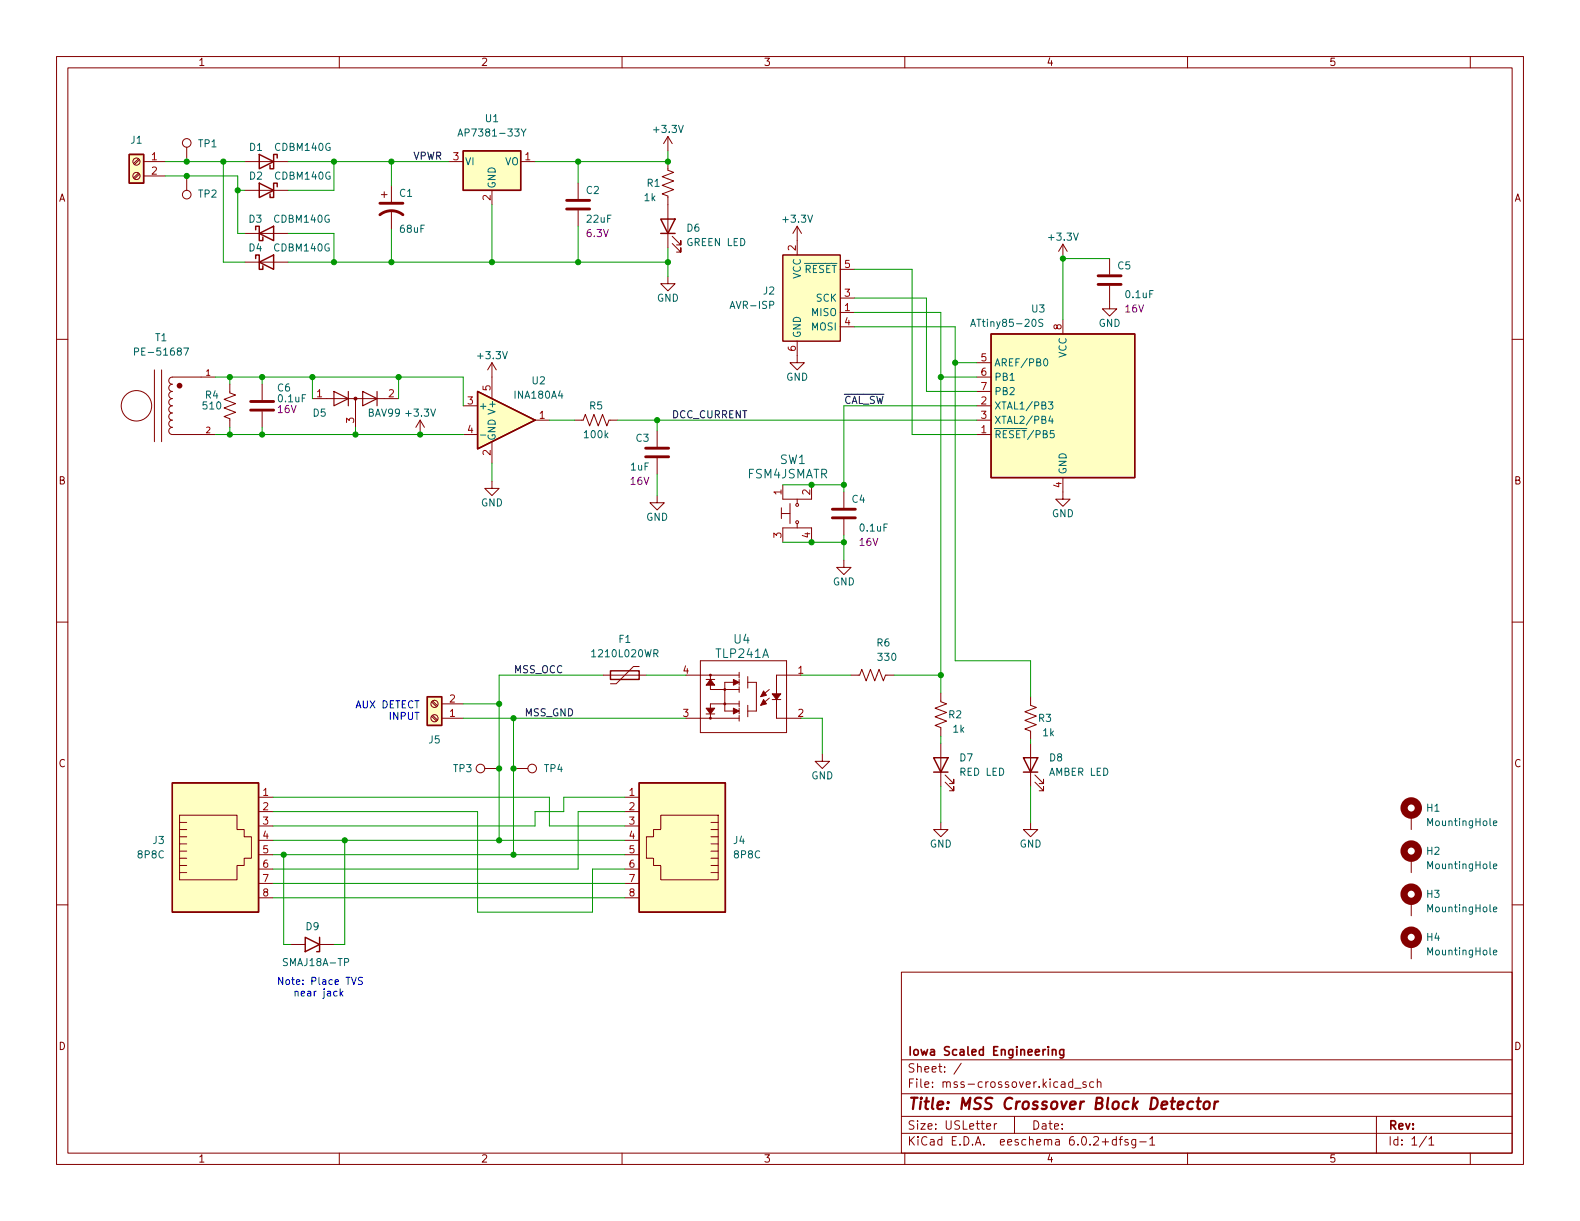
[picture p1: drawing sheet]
<svg xmlns="http://www.w3.org/2000/svg" width="279mm" height="216mm" viewBox="0 0 279 216" stroke-linecap="round" stroke-linejoin="round" font-family="sans-serif">
<g fill="none" stroke="#840000" stroke-width=".18">
<path d="M10 10h259.4v195.9h-259.4zM12 12h255.4v191.9h-255.4zM60 10v2M110 10v2M160 10v2M210 10v2M260 10v2M24.5 30.6l-.9 .8M24.5 28.1l-.9 .8M24.7 30.8l-.9 .8M24.7 28.2l-.9 .9M25.4 28.6h3.8"/>
<path d="M25.4 31.1h3.8M33 26v2.6M33 31.1v2.6M43.3 28.6h7.6M43.3 33.7h7.6M67.4 34.4h1.1M67.9 33.9v1M69.2 32.9v2.8M69.2 37.2v3.3M79.4 28.6h2.5M87 33.7v2.5M92.1 28.6h2.5"/>
<path d="M102.2 32.4v2.8M102.2 37.2v2.8M118.1 28.6v1.5l1 .4-2 .7 2 .8-2 .8 2 .7-2 .8 1 .4v9.1M118.1 24.1v2.6M118.1 24.1l-.8 1.3M118.1 24.1l.8 1.3M10 60h2M43.3 41.3h7.6M43.3 46.4h7.6M118.1 48.9v1.3h1.3l-1.3 1.2-1.3-1.2h1.3M118.9 43.1l1.5 1.5v-.8v.8h-.8M118.9 41.8l1.5 1.5v-.8v.8h-.8"/>
<path d="M138.4 45.1h10.2v15.2h-10.2zM141 40l-.8 1.3M141 40v5.1M141 40l.7 1.3M148.6 55.2h2.5M148.6 52.7h2.5M148.6 57.8h2.5M148.6 47.6h2.5M188 43.2v2.5M188 56.5v2.6M188 43.2l-.8 1.3M188 43.2l.7 1.3"/>
<path d="M196.2 50.5v4.1h1.3l-1.3 1.3-1.3-1.3h1.3M196.2 45.7v2.8M267.4 60h2M27.3 65.4v12.7M28.6 65.4v12.7M38.1 66.7h-7.6a.64 .64 0 0 0-.7 .6 .64 .64 0 0 0 .7 .6 .64 .64 0 0 0-.7 .7 .64 .64 0 0 0 .7 .6 .64 .64 0 0 0-.7 .7 .64 .64 0 0 0 .7 .6 .64 .64 0 0 0-.7 .6 .64 .64 0 0 0 .7 .7 .64 .64 0 0 0-.7 .6 .64 .64 0 0 0 .7 .6 .64 .64 0 0 0-.7 .7 .64 .64 0 0 0 .7 .6 .64 .64 0 0 0-.7 .6 .64 .64 0 0 0 .7 .7 .64 .64 0 0 0-.7 .6 .64 .64 0 0 0 .7 .6h7.6M40.6 67.9v1.6l1.1 .4-2.1 .7 2.1 .8-2.1 .7 2.1 .8-2.1 .8 1 .3v1.6M46.4 67.9v2.8M46.4 72.8v2.8M55.2 70.5h15.3M62.9 70.5v5.1M74.3 74.3l-.8 1.3"/>
<path d="M74.3 74.3v2.5M74.3 74.3l.8 1.3M81.9 76.8h2.6M81.9 71.8h2.6M87 64.1v6.4M87 78.1v3.8M87 64.1l-.8 1.3M87 64.1l.8 1.3M94.6 74.3h2.6M101.6 74.3h1.5l.4-1 .8 2 .7-2 .8 2 .8-2 .7 2 .4-1h1.5M116.2 76.2v2.8M141 60.3v3.8h1.2l-1.2 1.3-1.3-1.3h1.3"/>
<path d="M172.7 76.8h2.6M172.7 71.8h2.6M172.7 74.3h2.6M172.7 64.1h2.6M172.7 66.7h2.6M172.7 69.2h2.6M87 85.1v1.3h1.3l-1.3 1.2-1.3-1.2h1.3M116.2 87.6v1.3h-1.3l1.3 1.3 1.3-1.3h-1.3M116.2 81v2.8M138.2 89.8v1.9M138.2 90.8h1.5M138.4 85.7v2.6h5.1v-2.6"/>
<path d="M138.4 95.9v-2.6h5.1v2.6M139.7 89v3.6M141 88.3v.7M141 92.6v.7M149.2 99.1v1.2h1.3l-1.3 1.3-1.2-1.3h1.2M149.2 87v2.8M149.2 91.8v2.8M188 84.5v3.8h1.2l-1.2 1.2-1.3-1.2h1.3M10 110h2M106.7 119.4h7.6M113 117.9h-1l-3 3h-1.1M121.3 119.4h9.4"/>
<path d="M123.9 116.8h15.2v12.7h-15.2zM125.6 119.4v.7M130.7 118.9v1M132.2 119.6v2.1M141.6 119.4h-4.3v3.3M150.5 119.4h1.5l.4-1 .8 2 .7-2 .8 2 .7-2 .8 2 .4-1h1.5M267.4 110h2M76.3 124.1l.9 .9M76.3 126.7l.9 .8M76.5 124l.9 .8M76.5 126.5l.9 .8M78.1 127h3.8"/>
<path d="M78.1 124.5h3.8M85.7 135.9h2.6M90.8 135.9h2.5M121.3 127h9.4M124.9 126.2h1.5M124.9 120.1h1.5M125.6 121.2v.7h5.1M125.6 126.2v.8M129.7 120.7h-1.5v5h1.5M130.7 120.1v1.1M130.7 121.4v1M130.7 124v1"/>
<path d="M130.7 125.2v1M130.7 126.5v1M130.7 124.5h-5.1v.7M132.2 120.7h1.6v5h-1.6M132.2 124.7v2M136 123.4l-1.5 1.3M136 121.9l-1.5 1.3M136.6 123.7h1.5M137.3 123.7v3.3h4.3M145.4 133.4v1.2h1.3l-1.3 1.3-1.3-1.3h1.3M166.4 122.6v1.5l1 .4-2 .7 2 .8-2 .7 2 .8-2 .8 1 .4v1.5M166.4 131.4v7.7"/>
<path d="M167.1 138.3l1.6 1.5v-.7v.7h-.8M167.1 137l1.6 1.6v-.8v.8h-.8M182.2 123.2v1.5l1.1 .4-2.1 .8 2.1 .7-2.1 .8 2.1 .7-2.1 .8 1 .4v1.5M182.2 131.4v7.7M183 138.3l1.5 1.5v-.7v.7h-.7M183 137l1.5 1.6v-.8v.8h-.7M10 160h2M31.7 145.4h1.3M31.7 146.7h1.3M31.7 148h1.3M31.7 149.2h1.3M31.7 150.5h1.3"/>
<path d="M31.7 151.8h1.3M31.7 144.1h10.2v2.6h1.3v1.3h1.2v3.8h-1.2v1.2h-1.3v2.6h-10.2zM31.7 153h1.3M31.7 154.3h1.3M45.7 141h2.6M45.7 143.5h2.6M45.7 146.1h2.6M45.7 148.6h2.6M45.7 151.1h2.6M45.7 153.7h2.6M45.7 156.2h2.6M45.7 158.8h2.6"/>
<path d="M110.5 141h2.5M110.5 143.5h2.5M110.5 146.1h2.5M110.5 148.6h2.5M110.5 151.1h2.5M110.5 153.7h2.5M110.5 156.2h2.5M110.5 158.8h2.5M116.8 144.1h10.2v11.5h-10.2v-2.6h-1.2v-1.2h-1.3v-3.8h1.3v-1.3h1.2zM125.7 145.4h1.3M125.7 146.7h1.3M125.7 148h1.3"/>
<path d="M125.7 149.2h1.3M125.7 150.5h1.3M125.7 151.8h1.3M125.7 153h1.3M125.7 154.3h1.3M166.4 145.4v1.3h1.2l-1.2 1.3-1.3-1.3h1.3M182.2 145.4v1.3h1.3l-1.3 1.3-1.2-1.3h1.2M249.6 144.1v2.6M249.6 151.8v2.5M249.6 159.4v2.5M267.4 160h2M51.4 167h2.6"/>
<path d="M56.5 167h2.6M159.4 171.9h108v32h-108zM249.6 167v2.5M159.4 197.4h108M159.4 193.4h108M159.4 187.4h108M170 188l-1.3 1.9M174.5 199.2l.7-.2-.1-.3h-.4l-.2 .2v.7h.6M175.8 198.7v1M176.3 198.7h-.3l-.2 .3M179.4 197.4v3M189.7 191.4l-.4-.1-.3 .3v.4l.1 .2h.6"/>
<path d="M189.7 190.8v1.5M190 192.4h1.2M192 191.4l-.3-.1-.2 .2v.2l.5 .2v.3h-.5M193.4 191.4l-.4-.1-.3 .3v.4l.1 .2h.6M194 191.4l.3-.1 .3 .1 .1 .9M194 190.8v1.5M243.4 197.4v6.5M60 203.9v2M110 203.9v2M159.4 200.4h108M160 203.9v2M197.4 201.5h-.4l-.3 .3v.4l.1 .2h.6"/>
<path d="M197.4 201v1.5M197.9 201.5h.6M198.5 201l-.4 .2v1.3M199.5 201.5h-.4l-.2 .2 .1 .2 .5 .1v.4h-.6M200.8 201.5v1.2l-.3 .3-.3-.1M200.8 201.5h-.4l-.3 .3v.4l.2 .2h.5M201.5 201.9h1.2M203.3 201.4l.5-.4v1.5M203.3 202.5h.9M210 203.9v2M252.3 200.9l-1.3 1.9M252.7 201.4l.4-.4v1.5"/>
<path d="M252.7 202.5h.8M260 203.9v2"/>
<circle cx="24.1" cy="31.1" r=".63"/>
<circle cx="24.1" cy="28.6" r=".63"/>
<circle cx="33" cy="34.4" r=".76"/>
<circle cx="33" cy="25.3" r=".76"/>
<circle cx="24.1" cy="71.8" r="2.69"/>
<circle cx="141" cy="92.3" r=".25"/>
<circle cx="141" cy="89.3" r=".25"/>
<circle cx="76.8" cy="124.5" r=".63"/>
<circle cx="76.8" cy="127" r=".63"/>
<circle cx="85" cy="135.9" r=".76"/>
<circle cx="94.1" cy="135.9" r=".76"/>
</g>
<path d="M211 194.9a.66 .66 0 0 0-1 .3v.5l.1 .3 .2 .1 .6-.1M211.6 194.8h.8M212 194.1l-.2 1.7v.2l.4 .1M213 195a.52 .52 0 0 1 .5-.2 .52 .52 0 0 1 .4 .4v.5a.55 .55 0 0 1-.6 .4 .55 .55 0 0 1-.5-.4zM214.8 194.8l-.1 1.3M215.4 194.8l-.4 .1-.2 .3" fill="none" stroke="#840000" stroke-width=".4"/>
<path d="M186.1 185.7l.2-.1 .4 .1v.9M186.1 185.6v1M188.1 185.6v1.2l-.3 .3-.3-.1M188.1 185.7l-.4-.1-.3 .3v.4l.1 .2h.6" fill="none" stroke="#840000" stroke-width=".3"/>
<g fill="#840000" stroke="#840000" stroke-width=".18">
<path d="M136.6 122.7h1.5l-.8 1z"/>
<path d="M135 123.7l.5 .8-1 .2z"/>
<path d="M135 122.2l.5 .7-1 .3z"/>
<path d="M129.7 125.2l1 .5-1 .5z"/>
<path d="M129.7 120.1l1 .6-1 .5z"/>
<path d="M124.9 125.2h1.5l-.8 1z"/>
<path d="M125.6 120.1l.8 1.1h-1.5z"/>
<circle cx="62.9" cy="70.5" r=".25"/>
</g>
<g fill="none" stroke="#840000" stroke-width=".25">
<path d="M22.9 27.3h2.5v5.1h-2.5zM45.8 27.3l2.6 1.3-2.6 1.2zM45.8 32.4l2.6 1.3-2.6 1.2zM49 27.9v-.6h-.6v2.5h-.6v-.6M49 33v-.6h-.6v2.5h-.6v-.6M81.9 26.7h10.2v7h-10.2zM116.8 38.7h2.6l-1.3 2.6zM45.2 40.6v-.6h.6v2.5h.7v-.6M45.2 45.7v-.6h.6v2.5h.7v-.6M45.8 41.3l2.6-1.3v2.5zM45.8 46.4l2.6-1.3v2.5zM116.8 41.3h2.6"/>
<path d="M175.3 59.1h25.4v25.4h-25.4zM84.5 69.2l10.1 5.1-10.1 5.1zM107.9 118.6h5.1v1.5h-5.1zM30.5 138.4h15.2v22.9h-15.2zM75.6 123.2h2.5v5.1h-2.5zM113 138.4h15.3v22.9h-15.3zM165.1 134h2.5l-1.2 2.5zM165.1 136.5h2.5M181 134h2.5l-1.3 2.5zM181 136.5h2.5M54 165.7l2.5 1.3-2.5 1.3zM56.5 165.7v2.6h-.5"/>
<circle cx="125.6" cy="119.4" r=".13"/>
<circle cx="125.6" cy="127" r=".13"/>
<circle cx="128.2" cy="124.5" r=".13"/>
<circle cx="128.2" cy="121.9" r=".13"/>
</g>
<g fill="none" stroke="#840000" stroke-width="1.3">
<circle cx="249.6" cy="150.5" r="1.27"/>
<circle cx="249.6" cy="142.9" r="1.27"/>
<circle cx="249.6" cy="158.1" r="1.27"/>
<circle cx="249.6" cy="165.7" r="1.27"/>
</g>
<g fill="none" stroke="#006464" stroke-width=".18">
<path d="M81 24.1l.4-1.3 .4 1.3M81.1 23.7h.6M92.2 22.8l.4 .7 .4-.7M92.6 23.5v.6M171.7 57.7l.4-1.2 .4 1.2M171.8 57.4h.6M184.4 56.5h-.5l-.2 .1v.3l.6 .3 .1 .3-.2 .2h-.5M23.8 62.2l.6-.1 .1-.1v-.3l-.7-.2v1.3M32.5 61.5h.8l-.5 1.3M85 76.9h.9M184.7 63.5l.2-.1a.68 .68 0 0 1 .4 .7 .68 .68 0 0 1-.4 .6 .84 .84 0 0 1-.2-1.2zM185.4 71.1h.8l-.4 .4 .3 .2v.5l-.2 .1-.5-.1"/>
<path d="M185.8 73.5l-.3 .9h.7M186.1 74v.9M264.1 153.2l.6-.1-.1-.3h-.3l-.2 .1v.6h.5M264.1 145.6l.6-.2-.1-.2-.3-.1-.2 .2v.6h.5M60.9 170.1h.6l.2-.2-.1-.3-.7-.1v1.3M264.1 168.4l.6-.1-.1-.2-.3-.1-.2 .2v.6h.5M264.1 160.8l.6-.1-.1-.3h-.3l-.2 .2v.6h.5"/>
</g>
<g fill="none" stroke="#840000" stroke-width=".51">
<path d="M67.2 38a3.3 3.3 0 0 1 4 0M67.2 35.9h4M100.2 37h4.1M100.2 35.4h4.1M194.2 50.3h4M194.2 48.8h4M44.3 72.5h4.1M44.3 71h4.1M114.2 79.2h4M114.2 80.8h4M147.2 91.6h4.1M147.2 90h4.1"/>
<circle cx="31.7" cy="68.2" r=".25"/>
</g>
<g fill="#ffffc2" stroke="#ffffc2" stroke-width=".18">
<path d="M175.3 59.1h25.4v25.4h-25.4z"/>
<path d="M113 138.4h15.3v22.9h-15.3z"/>
<path d="M138.4 45.1h10.2v15.2h-10.2z"/>
<path d="M75.6 123.2h2.5v5.1h-2.5z"/>
<path d="M84.5 69.2l10.1 5.1-10.1 5.1z"/>
<path d="M30.5 138.4h15.2v22.9h-15.2z"/>
<path d="M22.9 27.3h2.5v5.1h-2.5z"/>
<path d="M81.9 26.7h10.2v7h-10.2z"/>
</g>
<path d="M59.1 69.2l2.5 1.3-2.5 1.3zM61.6 69.2v2.6M64.1 69.2l2.6 1.3-2.6 1.3zM66.7 69.2v2.6" fill="none" stroke="#840000" stroke-width=".2"/>
<path d="M57.9 175.3h.5l.1 .8M58.5 175.6h-.5l-.1 .2 .1 .3h.5M59.6 175.3h-.3l-.3 .2 .1 .6h.5M60.2 174.9v1.2M60.3 175.6l.3 .5M60.6 175.3l-.4 .5M62.2 172.8l.4 1.3 .4-1.3M64.1 172.9l-.5-.1-.2 .1v.4l.6 .2 .1 .3-.3 .3-.4-.1" fill="none" stroke="#0000c2" stroke-width=".18"/>
<g fill="none" stroke="#009600" stroke-width=".18">
<path d="M29.2 28.6h14.1M29.2 31.1h12.8v10.2h1.3M39.5 28.6v17.8h3.8M42 33.7h1.3M50.9 28.6h28.5M59.1 28.6v5.1h-8.2M69.2 28.6v4.3M87 36.2v10.2M102.2 28.6v3.8M118.1 26.7v1.9h-23.5M50.9 46.4h67.2M50.9 41.3h8.2v5.1"/>
<path d="M69.2 40.5v5.9M102.2 40v6.4M118.1 43.8v5.1M151.1 57.8h17.8v59h13.3v6.4M151.1 52.7h12.7v16.5h8.9M151.1 47.6h10.2v29.2h11.4M151.1 55.2h15.3v67.4M196.2 45.7h-8.2v10.8M38.1 66.7h43.8v5.1M38.1 76.8h43.8M40.6 66.7v1.2M40.6 75.6v1.2"/>
<path d="M46.4 66.7v1.2M46.4 75.6v1.2M55.2 66.7v3.8M62.9 75.6v1.2M70.5 66.7v3.8M97.2 74.3h4.4M109.2 74.3h63.5M116.2 74.3v1.9M166.4 66.7h6.3M168.9 64.1h3.8M172.7 71.8h-23.5v15.2M87 81.9v3.2"/>
<path d="M116.2 83.8v3.8M138.4 85.7h10.8M138.4 95.9h10.8M149.2 94.6v4.5M106.7 119.4h-18.4v29.2M114.3 119.4h7M141.6 119.4h8.9M158.1 119.4h8.3M81.9 127h39.4M81.9 124.5h6.4M90.8 127v24.1M141.6 127h3.8v6.4"/>
<path d="M166.4 130.2v1.2M166.4 139.1v6.3M182.2 130.8v.6M182.2 139.1v6.3M48.3 148.6h62.2M48.3 158.8h62.2M48.3 143.5h36.2v17.8h20.3v-7.6h5.7M48.3 151.1h62.2M48.3 141h48.9v5.1h13.3M48.3 156.2h62.2M50.2 151.1v15.9h1.2M61 148.6v18.4h-1.9"/>
<path d="M110.5 141h-10.8v2.5h-5.1v2.6h-46.3M110.5 143.5h-8.3v10.2h-53.9"/>
</g>
<g fill="#009600" stroke="#009600" stroke-width=".18">
<circle cx="59.1" cy="28.6" r=".46"/>
<circle cx="69.2" cy="28.6" r=".46"/>
<circle cx="87" cy="46.4" r=".46"/>
<circle cx="102.2" cy="46.4" r=".46"/>
<circle cx="90.8" cy="135.9" r=".46"/>
<circle cx="90.8" cy="127" r=".46"/>
<circle cx="88.3" cy="124.5" r=".46"/>
<circle cx="88.3" cy="135.9" r=".46"/>
<circle cx="149.2" cy="95.9" r=".46"/>
<circle cx="149.2" cy="85.7" r=".46"/>
<circle cx="143.5" cy="85.7" r=".46"/>
<circle cx="143.5" cy="95.9" r=".46"/>
<circle cx="40.6" cy="76.8" r=".46"/>
<circle cx="46.4" cy="66.7" r=".46"/>
<circle cx="40.6" cy="66.7" r=".46"/>
<circle cx="46.4" cy="76.8" r=".46"/>
<circle cx="55.2" cy="66.7" r=".46"/>
<circle cx="166.4" cy="119.4" r=".46"/>
<circle cx="69.2" cy="46.4" r=".46"/>
<circle cx="70.5" cy="66.7" r=".46"/>
<circle cx="74.3" cy="76.8" r=".46"/>
<circle cx="62.9" cy="76.8" r=".46"/>
<circle cx="116.2" cy="74.3" r=".46"/>
<circle cx="118.1" cy="46.4" r=".46"/>
<circle cx="102.2" cy="28.6" r=".46"/>
<circle cx="118.1" cy="28.6" r=".46"/>
<circle cx="90.8" cy="151.1" r=".46"/>
<circle cx="88.3" cy="148.6" r=".46"/>
<circle cx="61" cy="148.6" r=".46"/>
<circle cx="50.2" cy="151.1" r=".46"/>
<circle cx="168.9" cy="64.1" r=".46"/>
<circle cx="188" cy="45.7" r=".46"/>
<circle cx="166.4" cy="66.7" r=".46"/>
<circle cx="39.5" cy="28.6" r=".46"/>
<circle cx="33" cy="28.6" r=".46"/>
<circle cx="42" cy="33.7" r=".46"/>
<circle cx="59.1" cy="46.4" r=".46"/>
<circle cx="33" cy="31.1" r=".46"/>
</g>
<text font-size="2.8" fill="#840000" x="160.4" y="196.2">Title: MSS Crossover Block Detector</text>
<g font-size="2.1" fill="#006464">
<text x="137.9" y="82">SW1</text>
<text x="132.1" y="84.6">FSM4JSMATR</text>
<text x="129.8" y="113.8">U4</text>
<text x="126.7" y="116.3">TLP241A</text>
</g>
<g font-size="2.1" fill="#840000">
<text x="160.4" y="189.7">Sheet: /</text>
<text x="160.4" y="186.7">Iowa Scaled Engineering</text>
<text x="160.4" y="192.4">File: mss-crossover.kicad_sch</text>
<text x="160.4" y="202.5">KiCad E.D.A. eeschema 6.0.2+dfsg-1</text>
<text x="160.4" y="199.7">Size: USLetter</text>
<text x="182.4" y="199.7">Date:</text>
<text x="245.4" y="199.7">Rev:</text>
<text x="245.4" y="202.5">Id: 1/1</text>
</g>
<g font-size="1.8" fill="#840000">
<text x="35" y="11.6">1</text>
<text x="85" y="11.6">2</text>
<text x="135" y="11.6">3</text>
<text x="185" y="11.6">4</text>
<text x="235" y="11.6">5</text>
<text x="10.3" y="35.6">A</text>
<text x="267.7" y="35.6">A</text>
<text x="10.3" y="85.7">B</text>
<text x="267.7" y="85.7">B</text>
<text x="10.3" y="135.6">C</text>
<text x="267.7" y="135.6">C</text>
<text x="10.3" y="185.7">D</text>
<text x="267.7" y="185.7">D</text>
<text x="35" y="205.6">1</text>
<text x="85" y="205.6">2</text>
<text x="135" y="205.6">3</text>
<text x="185" y="205.6">4</text>
<text x="235" y="205.6">5</text>
</g>
<g font-size="1.8" fill="#006464">
<text x="85.9" y="21.6">U1</text>
<text x="115.8" y="23.5">+3.3V</text>
<text x="23.1" y="25.4">J1</text>
<text x="35.1" y="26">TP1</text>
<text x="44.1" y="26.7">D1</text>
<text x="48.7" y="26.7">CDBM140G</text>
<text x="81.9" y="24.1">AP7381-33Y</text>
<text x="82.2" y="29.2">VI</text>
<text x="89.3" y="29.2">VO</text>
<text x="35.1" y="34.9">TP2</text>
<text x="44.1" y="31.8">D2</text>
<text x="48.7" y="31.8">CDBM140G</text>
<text x="70.7" y="34.8">C1</text>
<text x="87.6" y="33.4" transform="rotate(-90 87.6 33.4)">GND</text>
<text x="103.7" y="34.3">C2</text>
<text x="114" y="35.6">1k</text>
<text x="114.4" y="33">R1</text>
<text x="44" y="39.4">D3</text>
<text x="48.6" y="39.4">CDBM140G</text>
<text x="70.8" y="41.1">68uF</text>
<text x="103.8" y="39.4">22uF</text>
<text x="121.5" y="41">D6</text>
<text x="138.6" y="39.4">+3.3V</text>
<text x="44" y="44.4">D4</text>
<text x="48.6" y="44.4">CDBM140G</text>
<text x="121.5" y="43.5">GREEN LED</text>
<text x="185.6" y="42.5">+3.3V</text>
<text x="197.7" y="47.6">C5</text>
<text x="116.1" y="53.3">GND</text>
<text x="135" y="52.1">J2</text>
<text x="140.8" y="48.3">~{RESET}</text>
<text x="141.6" y="49.3" transform="rotate(-90 141.6 49.3)">VCC</text>
<text x="144.3" y="53.3">SCK</text>
<text x="199.2" y="52.7">0.1uF</text>
<text x="129.4" y="54.6">AVR-ISP</text>
<text x="141.6" y="59.8" transform="rotate(-90 141.6 59.8)">GND</text>
<text x="143.6" y="55.9">MISO</text>
<text x="143.6" y="58.4">MOSI</text>
<text x="172.5" y="57.8">ATtiny85-20S</text>
<text x="182.5" y="55.2">U3</text>
<text x="194.2" y="57.8">GND</text>
<text x="24.6" y="62.9">PE-51687</text>
<text x="27.5" y="60.3">T1</text>
<text x="84.7" y="63.5">+3.3V</text>
<text x="175.8" y="64.8">AREF/PB0</text>
<text x="188.6" y="63.3" transform="rotate(-90 188.6 63.3)">VCC</text>
<text x="36.3" y="70.5">R4</text>
<text x="49.1" y="69.2">C6</text>
<text x="49.3" y="71.1">0.1uF</text>
<text x="91.1" y="70.5">INA180A4</text>
<text x="94.1" y="67.9">U2</text>
<text x="139" y="67.3">GND</text>
<text x="175.8" y="67.3">PB1</text>
<text x="175.8" y="69.8">PB2</text>
<text x="36" y="72.4">510</text>
<text x="55.4" y="73.7">D5</text>
<text x="65.1" y="73.7">BAV99</text>
<text x="72" y="73.7">+3.3V</text>
<text x="84.6" y="72.4">+</text>
<text x="87.6" y="78" transform="rotate(-90 87.6 78)">GND V+</text>
<text x="103.4" y="77.5">100k</text>
<text x="104.3" y="72.4">R5</text>
<text x="175.8" y="77.5">~{RESET}/PB5</text>
<text x="175.8" y="72.4">XTAL1/PB3</text>
<text x="175.8" y="74.9">XTAL2/PB4</text>
<text x="111.6" y="83.2">1uF</text>
<text x="112.5" y="78.1">C3</text>
<text x="188.6" y="83.9" transform="rotate(-90 188.6 83.9)">GND</text>
<text x="85" y="89.5">GND</text>
<text x="150.7" y="88.9">C4</text>
<text x="114.2" y="92.1">GND</text>
<text x="152.2" y="94">0.1uF</text>
<text x="186" y="91.4">GND</text>
<text x="147.3" y="103.5">GND</text>
<text x="109.5" y="113.7">F1</text>
<text x="105" y="116.2">1210L020WR</text>
<text x="155.1" y="114.3">R6</text>
<text x="155.4" y="116.8">330</text>
<text x="75.9" y="131.4">J5</text>
<text x="167.8" y="127">R2</text>
<text x="168.6" y="129.5">1k</text>
<text x="183.7" y="127.6">R3</text>
<text x="184.4" y="130.2">1k</text>
<text x="80.2" y="136.5">TP3</text>
<text x="96.3" y="136.5">TP4</text>
<text x="143.4" y="137.8">GND</text>
<text x="169.7" y="134.6">D7</text>
<text x="169.8" y="137.2">RED LED</text>
<text x="185.6" y="137.2">AMBER LED</text>
<text x="185.6" y="134.6">D8</text>
<text x="252.3" y="143.5">H1</text>
<text x="27.1" y="149.2">J3</text>
<text x="129.7" y="149.2">J4</text>
<text x="164.4" y="149.9">GND</text>
<text x="180.3" y="149.9">GND</text>
<text x="252.7" y="146">MountingHole</text>
<text x="24.4" y="151.8">8P8C</text>
<text x="129.9" y="151.8">8P8C</text>
<text x="252.3" y="151.1">H2</text>
<text x="252.7" y="153.7">MountingHole</text>
<text x="252.3" y="158.7">H3</text>
<text x="252.7" y="161.3">MountingHole</text>
<text x="54.1" y="164.5">D9</text>
<text x="252.3" y="166.4">H4</text>
<text x="50.4" y="170.8">SMAJ18A-TP</text>
<text x="252.7" y="168.9">MountingHole</text>
</g>
<g font-size="1.8" fill="#a90000">
<text x="26.8" y="28.3">1</text>
<text x="80.2" y="28.3">3</text>
<text x="92.9" y="28.3">1</text>
<text x="26.8" y="30.9">2</text>
<text x="86.7" y="35.4" transform="rotate(-90 86.7 35.4)">2</text>
<text x="140.7" y="44.3" transform="rotate(-90 140.7 44.3)">2</text>
<text x="149.4" y="47.4">5</text>
<text x="149.4" y="52.5">3</text>
<text x="149.4" y="55">1</text>
<text x="149.4" y="57.5">4</text>
<text x="187.7" y="58.3" transform="rotate(-90 187.7 58.3)">8</text>
<text x="140.7" y="62.1" transform="rotate(-90 140.7 62.1)">6</text>
<text x="173.5" y="63.9">5</text>
<text x="56" y="70.2">1</text>
<text x="68.7" y="70.2">2</text>
<text x="82.7" y="71.5">3</text>
<text x="86.7" y="69.1" transform="rotate(-90 86.7 69.1)">5</text>
<text x="173.5" y="71.5">2</text>
<text x="173.5" y="66.4">6</text>
<text x="173.5" y="69">7</text>
<text x="62.6" y="74.8" transform="rotate(-90 62.6 74.8)">3</text>
<text x="82.7" y="76.6">4</text>
<text x="95.4" y="74">1</text>
<text x="173.5" y="76.6">1</text>
<text x="173.5" y="74">3</text>
<text x="86.7" y="80.5" transform="rotate(-90 86.7 80.5)">2</text>
<text x="138.2" y="87.5" transform="rotate(-90 138.2 87.5)">1</text>
<text x="143.3" y="87.5" transform="rotate(-90 143.3 87.5)">2</text>
<text x="187.7" y="86.2" transform="rotate(-90 187.7 86.2)">4</text>
<text x="138.2" y="95.1" transform="rotate(-90 138.2 95.1)">3</text>
<text x="143.3" y="95.1" transform="rotate(-90 143.3 95.1)">4</text>
<text x="120.8" y="119.1">4</text>
<text x="141.1" y="119.1">1</text>
<text x="79.5" y="124.2">2</text>
<text x="79.5" y="126.7">1</text>
<text x="120.8" y="126.7">3</text>
<text x="141.1" y="126.7">2</text>
<text x="46.5" y="140.7">1</text>
<text x="46.5" y="143.3">2</text>
<text x="111.3" y="140.7">1</text>
<text x="111.3" y="143.3">2</text>
<text x="46.5" y="145.8">3</text>
<text x="46.5" y="148.3">4</text>
<text x="111.3" y="145.8">3</text>
<text x="111.3" y="148.3">4</text>
<text x="46.5" y="150.9">5</text>
<text x="46.5" y="153.4">6</text>
<text x="46.5" y="156">7</text>
<text x="111.3" y="150.9">5</text>
<text x="111.3" y="153.4">6</text>
<text x="111.3" y="156">7</text>
<text x="46.5" y="158.5">8</text>
<text x="111.3" y="158.5">8</text>
</g>
<g font-size="1.8" fill="#0f0f0f">
<text x="73" y="28.2">VPWR</text>
<text x="149.2" y="71.4">~{CAL_SW}</text>
<text x="118.7" y="73.9">DCC_CURRENT</text>
<text x="90.8" y="119">MSS_OCC</text>
<text x="92.7" y="126.7">MSS_GND</text>
</g>
<g font-size="1.8" fill="#840084">
<text x="103.8" y="41.9">6.3V</text>
<text x="199" y="55.2">16V</text>
<text x="49.2" y="73">16V</text>
<text x="111.5" y="85.7">16V</text>
<text x="152" y="96.5">16V</text>
</g>
<g font-size="1.8" fill="#0000c2">
<text x="63" y="125.2">AUX DETECT</text>
<text x="69" y="127.3">INPUT</text>
<text x="48.9" y="174.1">Note: Place TVS</text>
<text x="50.4" y="176.2">near jack</text>
</g>
<g font-size="1.4" fill="#a90000">
<text x="36.4" y="66.4">1</text>
<text x="36.4" y="76.6">2</text>
</g>
</svg>
